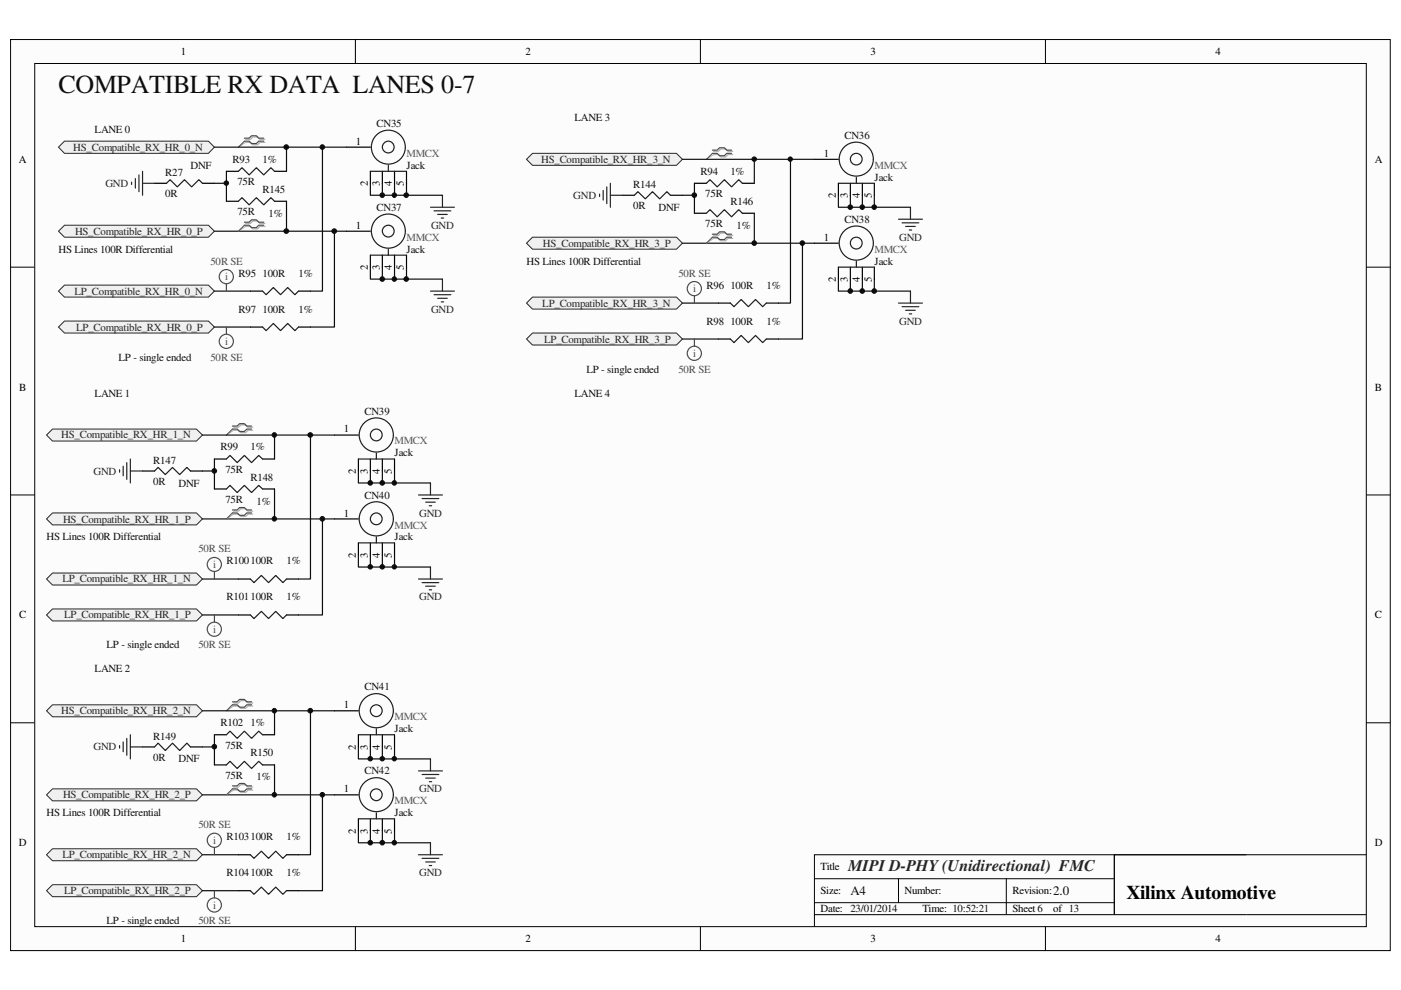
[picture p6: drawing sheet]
<svg xmlns="http://www.w3.org/2000/svg" width="297mm" height="210mm" viewBox="0 0 297 210" stroke-linecap="round" stroke-linejoin="round" font-family="sans-serif">
<path d="M2.3 8.4h292.5v193.1h-292.5z" fill="#fcfcfc"/>
<path d="M2.2 8.4h292.6v193.1h-292.6z" fill="none" stroke="#000" stroke-width=".21"/>
<path d="M7.4 13.5h282.3v183h-282.3z" fill="#fcfcfc"/>
<g fill="none" stroke="#000" stroke-width=".21">
<path d="M7.4 13.5h282.3v183h-282.3zM75.3 8.3v5.1M148.5 8.3v5.1M221.7 8.3v5.1M2.2 56.6h5.1M289.7 56.6h5.1M2.2 104.9h5.1M289.7 104.9h5.1M2.2 153.2h5.1M289.7 153.2h5.1M75.3 196.5v5.1M148.5 196.5v5.1"/>
<path d="M172.7 186.3h63.6M172.7 193.9h117M172.7 191.4h63.6M190.5 186.3v5.1M213.4 186.3v7.6M221.7 196.5v5.1M236.3 181.2v12.7v-12.7h53.4M264.2 181.2h-91.5v15.3"/>
</g>
<path d="M12.4 61.7l1.3-1.2h30.5l1.3 1.2-1.3 1.3h-30.5z" fill-rule="evenodd" fill="#f0f0f0"/>
<path d="M12.4 61.7l1.3-1.2h30.5l1.3 1.2-1.3 1.3h-30.5z" fill="none" stroke="#262626" stroke-width=".21"/>
<path d="M12.4 69.3l1.3-1.2h30.5l1.3 1.2-1.3 1.3h-30.5z" fill-rule="evenodd" fill="#f0f0f0"/>
<path d="M12.4 69.3l1.3-1.2h30.5l1.3 1.2-1.3 1.3h-30.5z" fill="none" stroke="#262626" stroke-width=".21"/>
<path d="M45.5 61.7h7.6M45.5 69.3h7.6" fill="none" stroke="#0e0e0e" stroke-width=".25"/>
<path d="M12.4 31.2l1.3-1.3h30.5l1.3 1.3-1.3 1.3h-30.5z" fill-rule="evenodd" fill="#f0f0f0"/>
<path d="M12.4 31.2l1.3-1.3h30.5l1.3 1.3-1.3 1.3h-30.5z" fill="none" stroke="#262626" stroke-width=".21"/>
<path d="M12.4 49l1.3-1.2h30.5l1.3 1.2-1.3 1.3h-30.5z" fill-rule="evenodd" fill="#f0f0f0"/>
<path d="M12.4 49l1.3-1.2h30.5l1.3 1.2-1.3 1.3h-30.5z" fill="none" stroke="#262626" stroke-width=".21"/>
<path d="M45.5 31.2h27.9M68.4 31.2v30.5h-2.6M78.5 38.9v2.5h15.3M81.1 38.9v2.5M83.6 38.9v2.5M86.2 38.9v2.5M45.5 49h27.9M70.9 49v20.3h-5.1M78.5 56.6v2.6h15.3M81.1 56.6v2.6M83.6 56.6v2.6M86.2 56.6v2.6" fill="none" stroke="#0e0e0e" stroke-width=".25"/>
<path d="M52.1 29.5h1l.5-.5h1l.5 .5h1.1M52.1 30.2h1l.5 .5h1l.5-.5h1.1M52.1 47.4h1l.5-.5h1l.5 .5h1.1M52.1 48h1l.5 .5h1l.5-.5h1.1" fill="none" stroke="#aeaeae" stroke-width=".25"/>
<path d="M52.1 30.2l-1.6 1M52.1 48l-1.6 1" fill="none" stroke="#aeaeae" stroke-width=".21"/>
<path d="M51.8 29.3h1l.5-.5h1.1l.5 .5h1M51.8 29.9h1l.5 .5h1.1l.5-.5h1M51.8 47.1h1l.5-.5h1.1l.5 .5h1M51.8 47.8h1l.5 .5h1.1l.5-.5h1" fill="none" stroke="#4c4c4c" stroke-width=".25"/>
<path d="M51.8 29.9l-1.3 1.3M51.8 47.8l-1.3 1.2" fill="none" stroke="#4c4c4c" stroke-width=".21"/>
<path d="M91.3 43.9h5M92 44.7h3.6M92.8 45.5h2M93.6 46.2h.5M93.8 41.4v2.5M93.8 59.2v2.5M91.3 61.7h5M92 62.5h3.6M92.8 63.2h2M93.6 64h.5" fill="none" stroke="#262626" stroke-width=".25"/>
<path d="M9.9 122.8l1.2-1.3h30.6l1.2 1.3-1.2 1.2h-30.6z" fill-rule="evenodd" fill="#f0f0f0"/>
<path d="M9.9 122.8l1.2-1.3h30.6l1.2 1.3-1.2 1.2h-30.6z" fill="none" stroke="#262626" stroke-width=".21"/>
<path d="M9.9 130.4l1.2-1.3h30.6l1.2 1.3-1.2 1.3h-30.6z" fill-rule="evenodd" fill="#f0f0f0"/>
<path d="M9.9 130.4l1.2-1.3h30.6l1.2 1.3-1.2 1.3h-30.6z" fill="none" stroke="#262626" stroke-width=".21"/>
<path d="M42.9 122.8h7.6M42.9 130.4h7.6" fill="none" stroke="#0e0e0e" stroke-width=".25"/>
<path d="M9.9 92.2l1.2-1.2h30.6l1.2 1.2-1.2 1.3h-30.6z" fill-rule="evenodd" fill="#f0f0f0"/>
<path d="M9.9 92.2l1.2-1.2h30.6l1.2 1.2-1.2 1.3h-30.6z" fill="none" stroke="#262626" stroke-width=".21"/>
<path d="M9.9 110l1.2-1.2h30.6l1.2 1.2-1.2 1.3h-30.6z" fill-rule="evenodd" fill="#f0f0f0"/>
<path d="M9.9 110l1.2-1.2h30.6l1.2 1.2-1.2 1.3h-30.6z" fill="none" stroke="#262626" stroke-width=".21"/>
<path d="M42.9 92.2h28M65.8 92.2v30.6h-2.5M76 99.9v2.5h15.3M78.5 99.9v2.5M81.1 99.9v2.5M83.6 99.9v2.5M42.9 110h28M68.4 110v20.4h-5.1M76 117.7v2.5h15.3M78.5 117.7v2.5M81.1 117.7v2.5M83.6 117.7v2.5" fill="none" stroke="#0e0e0e" stroke-width=".25"/>
<path d="M49.5 90.6h1l.6-.5h1l.5 .5h1M49.5 91.2h1l.6 .5h1l.5-.5h1M49.5 108.4h1l.6-.5h1l.5 .5h1M49.5 109h1l.6 .5h1l.5-.5h1" fill="none" stroke="#aeaeae" stroke-width=".25"/>
<path d="M49.5 91.2l-1.5 1M49.5 109l-1.5 1" fill="none" stroke="#aeaeae" stroke-width=".21"/>
<path d="M49.3 90.3h1l.5-.5h1l.5 .5h1M49.3 91h1l.5 .5h1l.5-.5h1M49.3 108.1h1l.5-.5h1l.5 .5h1M49.3 108.8h1l.5 .5h1l.5-.5h1" fill="none" stroke="#4c4c4c" stroke-width=".25"/>
<path d="M49.3 91l-1.3 1.2M49.3 108.8l-1.3 1.2" fill="none" stroke="#4c4c4c" stroke-width=".21"/>
<path d="M88.7 104.9h5.1M89.5 105.7h3.5M90.3 106.5h2M91 107.2h.5M91.3 102.4v2.5M88.7 122.8h5.1M89.5 123.5h3.5M90.3 124.3h2M91 125.1h.5M91.3 120.2v2.6" fill="none" stroke="#262626" stroke-width=".25"/>
<path d="M9.9 181.2l1.2-1.2h30.6l1.2 1.2-1.2 1.3h-30.6z" fill-rule="evenodd" fill="#f0f0f0"/>
<path d="M9.9 181.2l1.2-1.2h30.6l1.2 1.2-1.2 1.3h-30.6z" fill="none" stroke="#262626" stroke-width=".21"/>
<path d="M9.9 188.8l1.2-1.2h30.6l1.2 1.2-1.2 1.3h-30.6z" fill-rule="evenodd" fill="#f0f0f0"/>
<path d="M9.9 188.8l1.2-1.2h30.6l1.2 1.2-1.2 1.3h-30.6z" fill="none" stroke="#262626" stroke-width=".21"/>
<path d="M42.9 181.2h7.6M42.9 188.8h7.6" fill="none" stroke="#0e0e0e" stroke-width=".25"/>
<path d="M9.9 150.7l1.2-1.3h30.6l1.2 1.3-1.2 1.3h-30.6z" fill-rule="evenodd" fill="#f0f0f0"/>
<path d="M9.9 150.7l1.2-1.3h30.6l1.2 1.3-1.2 1.3h-30.6z" fill="none" stroke="#262626" stroke-width=".21"/>
<path d="M9.9 168.5l1.2-1.2h30.6l1.2 1.2-1.2 1.3h-30.6z" fill-rule="evenodd" fill="#f0f0f0"/>
<path d="M9.9 168.5l1.2-1.2h30.6l1.2 1.2-1.2 1.3h-30.6z" fill="none" stroke="#262626" stroke-width=".21"/>
<path d="M42.9 150.7h28M65.8 150.7v30.5h-2.5M76 158.4v2.5h15.3M78.5 158.4v2.5M81.1 158.4v2.5M83.6 158.4v2.5M42.9 168.5h28M68.4 168.5v20.3h-5.1M76 176.1v2.6h15.3M78.5 176.1v2.6M81.1 176.1v2.6M83.6 176.1v2.6" fill="none" stroke="#0e0e0e" stroke-width=".25"/>
<path d="M49.5 149.1h1l.6-.6h1l.5 .6h1M49.5 149.7h1l.6 .5h1l.5-.5h1M49.5 166.9h1l.6-.5h1l.5 .5h1M49.5 167.5h1l.6 .5h1l.5-.5h1" fill="none" stroke="#aeaeae" stroke-width=".25"/>
<path d="M49.5 149.7l-1.5 1M49.5 167.5l-1.5 1" fill="none" stroke="#aeaeae" stroke-width=".21"/>
<path d="M49.3 148.8h1l.5-.5h1l.5 .5h1M49.3 149.4h1l.5 .5h1l.5-.5h1M49.3 166.6h1l.5-.5h1l.5 .5h1M49.3 167.3h1l.5 .5h1l.5-.5h1" fill="none" stroke="#4c4c4c" stroke-width=".25"/>
<path d="M49.3 149.4l-1.3 1.3M49.3 167.3l-1.3 1.2" fill="none" stroke="#4c4c4c" stroke-width=".21"/>
<path d="M88.7 163.4h5.1M89.5 164.2h3.5M90.3 165h2M91 165.7h.5M91.3 160.9v2.5M91.3 178.7v2.5M88.7 181.2h5.1M89.5 182h3.5M90.3 182.8h2M91 183.5h.5" fill="none" stroke="#262626" stroke-width=".25"/>
<path d="M111.6 64.3l1.3-1.3h30.5l1.3 1.3-1.3 1.2h-30.5z" fill-rule="evenodd" fill="#f0f0f0"/>
<path d="M111.6 64.3l1.3-1.3h30.5l1.3 1.3-1.3 1.2h-30.5z" fill="none" stroke="#262626" stroke-width=".21"/>
<path d="M111.6 71.9l1.3-1.3h30.5l1.3 1.3-1.3 1.3h-30.5z" fill-rule="evenodd" fill="#f0f0f0"/>
<path d="M111.6 71.9l1.3-1.3h30.5l1.3 1.3-1.3 1.3h-30.5z" fill="none" stroke="#262626" stroke-width=".21"/>
<path d="M144.7 64.3h7.6M144.7 71.9h7.6" fill="none" stroke="#0e0e0e" stroke-width=".25"/>
<path d="M111.6 33.8l1.3-1.3h30.5l1.3 1.3-1.3 1.3h-30.5z" fill-rule="evenodd" fill="#f0f0f0"/>
<path d="M111.6 33.8l1.3-1.3h30.5l1.3 1.3-1.3 1.3h-30.5z" fill="none" stroke="#262626" stroke-width=".21"/>
<path d="M111.6 51.6l1.3-1.3h30.5l1.3 1.3-1.3 1.2h-30.5z" fill-rule="evenodd" fill="#f0f0f0"/>
<path d="M111.6 51.6l1.3-1.3h30.5l1.3 1.3-1.3 1.2h-30.5z" fill="none" stroke="#262626" stroke-width=".21"/>
<g fill="none" stroke="#0e0e0e" stroke-width=".25">
<path d="M45.5 38.9h2.5M48 36.3v6.4M60.7 31.2v5.1M144.7 33.8h28M147.2 38.9v6.3M159.9 33.8v5.1M167.6 33.8v30.5h-2.5M60.7 42.7v6.3M144.7 51.6h28M144.7 41.4h2.5M159.9 45.2v6.4M170.1 51.6v20.3h-5"/>
<path d="M177.8 41.4v2.5h15.2M177.8 59.2v2.5h15.2M180.3 41.4v2.5M180.3 59.2v2.5M182.8 41.4v2.5M182.8 59.2v2.5M185.4 41.4v2.5M185.4 59.2v2.5M42.9 99.9h2.6M45.5 97.3v6.4M58.2 92.2v5.1M58.2 103.7v6.3"/>
<path d="M42.9 158.4h2.6M45.5 155.8v6.4M58.2 150.7v5.1M58.2 162.2v6.3"/>
</g>
<path d="M151.3 32.1h1l.5-.5h1l.5 .5h1.1M151.3 32.8h1l.5 .5h1l.5-.5h1.1M151.3 49.9h1l.5-.5h1l.5 .5h1.1M151.3 50.5h1l.5 .6h1l.5-.6h1.1" fill="none" stroke="#aeaeae" stroke-width=".25"/>
<path d="M151.3 32.8l-1.5 1M151.3 50.5l-1.5 1.1" fill="none" stroke="#aeaeae" stroke-width=".21"/>
<g fill="none" stroke="#4c4c4c" stroke-width=".25">
<path d="M151 31.8h1.1l.5-.5h1l.5 .5h1M151 32.5h1.1l.5 .5h1l.5-.5h1M151 49.7h1.1l.5-.6h1l.5 .6h1M151 50.3h1.1l.5 .5h1l.5-.5h1M48 60.2v1.5M48 69.3v1.6M147.2 62.7v1.6M147.2 71.9v1.5M45.5 121.2v1.6M45.5 130.4v1.5M45.5 179.7v1.5M45.5 188.8v1.6"/>
<circle cx="48" cy="58.7" r="1.5"/>
<circle cx="48" cy="72.4" r="1.5"/>
<circle cx="147.2" cy="74.9" r="1.5"/>
<circle cx="147.2" cy="61.2" r="1.5"/>
<circle cx="45.5" cy="119.7" r="1.49"/>
<circle cx="45.4" cy="133.4" r="1.5"/>
<circle cx="45.4" cy="178.2" r="1.5"/>
<circle cx="45.4" cy="191.9" r="1.5"/>
</g>
<path d="M151 32.5l-1.2 1.3M151 50.3l-1.2 1.3" fill="none" stroke="#4c4c4c" stroke-width=".21"/>
<g fill="none" stroke="#262626" stroke-width=".25">
<path d="M27.9 38.6v.5M28.7 37.8v2.1M29.5 37.1v3.5M30.2 36.3v5.1M30.2 38.9h2.6M128.6 39.6v3.6M129.4 38.9v5M127.1 41.1v.6M127.9 40.4v2M129.4 41.4h2.5M190.5 46.5h5.1M191.3 47.2h3.5"/>
<path d="M192 48h2.1M192.8 48.8h.5M193 43.9v2.6M190.5 64.3h5.1M191.3 65h3.5M192 65.8h2.1M192.8 66.5h.5M193 61.7v2.6M25.4 99.6v.5M26.1 98.8v2.1M26.9 98.1v3.5M27.6 97.3v5.1"/>
<path d="M27.6 99.9h2.6M25.4 158.1v.5M26.1 157.3v2.1M26.9 156.5v3.6M27.6 155.8v5.1M27.6 158.4h2.6"/>
</g>
<g fill="none" stroke="#000" stroke-width=".25">
<path d="M32.8 38.9h2.5M42.9 38.9h2.6M48 36.3h2.5M58.2 36.3h2.5M73.4 31.2h5.1M78.5 36.3v2.6M81.1 36.3v2.6M83.6 36.3v2.6M86.2 36.3v2.6M147.2 38.9h2.6M157.4 38.9h2.5M172.7 33.8h5.1"/>
<path d="M177.8 38.9v2.5M180.3 38.9v2.5M182.8 38.9v2.5M185.4 38.9v2.5M48 42.7h2.5M58.2 42.7h2.5M73.4 49h5.1M78.5 54.1v2.5M81.1 54.1v2.5M83.6 54.1v2.5M86.2 54.1v2.5M131.9 41.4h2.6"/>
<path d="M142.2 41.4h2.5M147.2 45.2h2.6M157.4 45.2h2.5M172.7 51.6h5.1M177.8 56.6v2.6M180.3 56.6v2.6M182.8 56.6v2.6M185.4 56.6v2.6M53.1 61.7h2.6M53.1 69.3h2.6M63.3 61.7h2.5M63.3 69.3h2.5"/>
<path d="M152.3 71.9h2.6M152.3 64.3h2.6M162.5 71.9h2.6M162.5 64.3h2.6M30.2 99.9h2.6M40.4 99.9h2.5M45.5 97.3h2.5M55.7 97.3h2.5M70.9 92.2h5.1M76 97.3v2.6M78.5 97.3v2.6M81.1 97.3v2.6"/>
<path d="M83.6 97.3v2.6M45.5 103.7h2.5M55.7 103.7h2.5M70.9 110h5.1M76 115.1v2.6M78.5 115.1v2.6M81.1 115.1v2.6M83.6 115.1v2.6M50.5 122.8h2.6M50.5 130.4h2.6M60.7 122.8h2.6M60.7 130.4h2.6"/>
<path d="M30.2 158.4h2.6M40.4 158.4h2.5M45.5 155.8h2.5M55.7 155.8h2.5M70.9 150.7h5.1M76 155.8v2.6M78.5 155.8v2.6M81.1 155.8v2.6M83.6 155.8v2.6M45.5 162.2h2.5M55.7 162.2h2.5M70.9 168.5h5.1"/>
<path d="M76 173.6v2.5M78.5 173.6v2.5M81.1 173.6v2.5M83.6 173.6v2.5M50.5 181.2h2.6M50.5 188.8h2.6M60.7 181.2h2.6M60.7 188.8h2.6"/>
</g>
<g fill="none" stroke="#1c1c1c" stroke-width=".25">
<path d="M35.3 38.9l.8-.8 1.5 1.5 1.5-1.5 1.5 1.5 1.6-1.5 .7 .8M50.5 36.3l.8-.7 1.5 1.5 1.6-1.5 1.5 1.5 1.5-1.5 .8 .7M78.5 36.3h7.7M82.3 35.1v1.2M85.9 31.2a3.6 3.6 0 0 0-5.1-3.2 3.6 3.6 0 0 0-.7 6 3.6 3.6 0 0 0 5.7-2l.1-.7M149.8 38.9l.7-.8 1.6 1.5 1.5-1.5 1.5 1.5 1.5-1.5 .8 .8M177.8 38.9h7.6M181.6 37.6v1.3M185.2 33.8a3.6 3.6 0 0 0-5.2-3.3 3.6 3.6 0 0 0-.7 6.1 3.6 3.6 0 0 0 5.8-2.1l.1-.7M50.5 42.7l.8-.8 1.5 1.5 1.6-1.5 1.5 1.5 1.5-1.5 .8 .8M78.5 54.1h7.7M82.3 52.8v1.3"/>
<path d="M85.9 49a3.6 3.6 0 0 0-5.2-3.2 3.6 3.6 0 0 0-.6 6.1 3.6 3.6 0 0 0 5.7-2.1l.1-.7M134.5 41.4l.8-.8 1.5 1.6 1.5-1.6 1.6 1.6 1.5-1.6 .8 .8M149.8 45.2l.7-.8 1.6 1.6 1.5-1.6 1.5 1.6 1.5-1.6 .8 .8M177.8 56.6h7.6M181.6 55.4v1.2M185.2 51.6a3.6 3.6 0 0 0-5.2-3.3 3.6 3.6 0 0 0-.7 6.1 3.6 3.6 0 0 0 5.8-2l.1-.8M55.7 61.7l.7 .8 1.6-1.5 1.5 1.5 1.5-1.5 1.5 1.5 .8-.8M55.7 69.3l.7 .8 1.6-1.5 1.5 1.5 1.5-1.5 1.5 1.5 .8-.8M154.9 71.9l.7 .7 1.5-1.5 1.6 1.5 1.5-1.5 1.5 1.5 .8-.7M154.9 64.3l.7 .7 1.5-1.5 1.6 1.5 1.5-1.5 1.5 1.5 .8-.7M32.8 99.9l.7-.8 1.5 1.5 1.6-1.5 1.5 1.5 1.5-1.5 .8 .8M48 97.3l.8-.7 1.5 1.5 1.5-1.5 1.5 1.5 1.6-1.5 .8 .7"/>
<path d="M76 97.3h7.6M79.8 96.1v1.2M83.4 92.2a3.6 3.6 0 0 0-5.2-3.2 3.6 3.6 0 0 0-.7 6.1 3.6 3.6 0 0 0 5.8-2.1l.1-.7M48 103.7l.8-.8 1.5 1.5 1.5-1.5 1.5 1.5 1.6-1.5 .8 .8M76 115.1h7.6M79.8 113.8v1.3M83.4 110a3.6 3.6 0 0 0-5.2-3.2 3.6 3.6 0 0 0-.7 6.1 3.6 3.6 0 0 0 5.8-2.1l.1-.7M53.1 122.8l.7 .7 1.6-1.5 1.5 1.5 1.6-1.5 1.5 1.5 .7-.7M53.1 130.4l.7 .7 1.6-1.5 1.5 1.5 1.6-1.5 1.5 1.5 .7-.7M32.8 158.4l.7-.8 1.5 1.5 1.6-1.5 1.5 1.5 1.5-1.5 .8 .8M48 155.8l.8-.8 1.5 1.5 1.5-1.5 1.5 1.5 1.6-1.5 .8 .8M76 155.8h7.6"/>
<path d="M79.8 154.5v1.3M83.4 150.7a3.6 3.6 0 0 0-5.2-3.2 3.6 3.6 0 0 0-.7 6.1 3.6 3.6 0 0 0 5.8-2.1l.1-.7M48 162.2l.8-.8 1.5 1.5 1.5-1.5 1.5 1.5 1.6-1.5 .8 .8M76 173.6h7.6M79.8 172.3v1.3M83.4 168.5a3.6 3.6 0 0 0-5.2-3.2 3.6 3.6 0 0 0-.7 6.1 3.6 3.6 0 0 0 5.8-2.1l.1-.7M53.1 181.2l.7 .8 1.6-1.5 1.5 1.5 1.6-1.5 1.5 1.5 .7-.8M53.1 188.8l.7 .8 1.6-1.5 1.5 1.5 1.6-1.5 1.5 1.5 .7-.8"/>
<circle cx="82.3" cy="31.2" r="1.24"/>
<circle cx="181.6" cy="33.7" r="1.24"/>
<circle cx="82.3" cy="49" r="1.24"/>
<circle cx="181.5" cy="51.5" r="1.25"/>
<circle cx="79.8" cy="92.2" r="1.24"/>
<circle cx="79.8" cy="110" r="1.24"/>
<circle cx="79.8" cy="150.7" r="1.24"/>
<circle cx="79.8" cy="168.5" r="1.24"/>
</g>
<circle cx="45.4" cy="158.3" r=".49" fill="#0e0e0e"/>
<circle cx="45.4" cy="158.3" r=".49" fill="none" stroke="#0e0e0e" stroke-width=".21"/>
<circle cx="45.4" cy="99.8" r=".49" fill="#0e0e0e"/>
<circle cx="45.4" cy="99.8" r=".49" fill="none" stroke="#0e0e0e" stroke-width=".21"/>
<circle cx="48" cy="38.8" r=".48" fill="#0e0e0e"/>
<circle cx="48" cy="38.8" r=".48" fill="none" stroke="#0e0e0e" stroke-width=".21"/>
<circle cx="58.2" cy="168.5" r=".47" fill="#0e0e0e"/>
<circle cx="58.2" cy="168.5" r=".47" fill="none" stroke="#0e0e0e" stroke-width=".21"/>
<circle cx="58.2" cy="150.7" r=".48" fill="#0e0e0e"/>
<circle cx="58.2" cy="150.7" r=".48" fill="none" stroke="#0e0e0e" stroke-width=".21"/>
<circle cx="58.2" cy="110" r=".48" fill="#0e0e0e"/>
<circle cx="58.2" cy="110" r=".48" fill="none" stroke="#0e0e0e" stroke-width=".21"/>
<circle cx="58.2" cy="92.2" r=".48" fill="#0e0e0e"/>
<circle cx="58.2" cy="92.2" r=".48" fill="none" stroke="#0e0e0e" stroke-width=".21"/>
<circle cx="60.7" cy="49" r=".5" fill="#0e0e0e"/>
<circle cx="60.7" cy="49" r=".5" fill="none" stroke="#0e0e0e" stroke-width=".21"/>
<circle cx="60.7" cy="31.2" r=".5" fill="#0e0e0e"/>
<circle cx="60.7" cy="31.2" r=".5" fill="none" stroke="#0e0e0e" stroke-width=".21"/>
<circle cx="65.8" cy="150.7" r=".49" fill="#0e0e0e"/>
<circle cx="65.8" cy="150.7" r=".49" fill="none" stroke="#0e0e0e" stroke-width=".21"/>
<circle cx="65.8" cy="92.2" r=".49" fill="#0e0e0e"/>
<circle cx="65.8" cy="92.2" r=".49" fill="none" stroke="#0e0e0e" stroke-width=".21"/>
<circle cx="68.3" cy="168.5" r=".49" fill="#0e0e0e"/>
<circle cx="68.3" cy="168.5" r=".49" fill="none" stroke="#0e0e0e" stroke-width=".21"/>
<circle cx="68.3" cy="110" r=".49" fill="#0e0e0e"/>
<circle cx="68.3" cy="110" r=".49" fill="none" stroke="#0e0e0e" stroke-width=".21"/>
<circle cx="68.3" cy="31.2" r=".49" fill="#0e0e0e"/>
<circle cx="68.3" cy="31.2" r=".49" fill="none" stroke="#0e0e0e" stroke-width=".21"/>
<circle cx="70.9" cy="49" r=".49" fill="#0e0e0e"/>
<circle cx="70.9" cy="49" r=".49" fill="none" stroke="#0e0e0e" stroke-width=".21"/>
<circle cx="78.5" cy="178.7" r=".49" fill="#0e0e0e"/>
<circle cx="78.5" cy="178.7" r=".49" fill="none" stroke="#0e0e0e" stroke-width=".21"/>
<circle cx="78.5" cy="160.9" r=".48" fill="#0e0e0e"/>
<circle cx="78.5" cy="160.9" r=".48" fill="none" stroke="#0e0e0e" stroke-width=".21"/>
<circle cx="78.5" cy="120.2" r=".48" fill="#0e0e0e"/>
<circle cx="78.5" cy="120.2" r=".48" fill="none" stroke="#0e0e0e" stroke-width=".21"/>
<circle cx="78.5" cy="102.4" r=".49" fill="#0e0e0e"/>
<circle cx="78.5" cy="102.4" r=".49" fill="none" stroke="#0e0e0e" stroke-width=".21"/>
<circle cx="81" cy="178.7" r=".49" fill="#0e0e0e"/>
<circle cx="81" cy="178.7" r=".49" fill="none" stroke="#0e0e0e" stroke-width=".21"/>
<circle cx="81.1" cy="160.9" r=".48" fill="#0e0e0e"/>
<circle cx="81.1" cy="160.9" r=".48" fill="none" stroke="#0e0e0e" stroke-width=".21"/>
<circle cx="81.1" cy="120.2" r=".48" fill="#0e0e0e"/>
<circle cx="81.1" cy="120.2" r=".48" fill="none" stroke="#0e0e0e" stroke-width=".21"/>
<circle cx="81" cy="102.4" r=".49" fill="#0e0e0e"/>
<circle cx="81" cy="102.4" r=".49" fill="none" stroke="#0e0e0e" stroke-width=".21"/>
<circle cx="81" cy="59.2" r=".49" fill="#0e0e0e"/>
<circle cx="81" cy="59.2" r=".49" fill="none" stroke="#0e0e0e" stroke-width=".21"/>
<circle cx="81" cy="41.4" r=".48" fill="#0e0e0e"/>
<circle cx="81" cy="41.4" r=".48" fill="none" stroke="#0e0e0e" stroke-width=".21"/>
<circle cx="83.6" cy="178.7" r=".48" fill="#0e0e0e"/>
<circle cx="83.6" cy="178.7" r=".48" fill="none" stroke="#0e0e0e" stroke-width=".21"/>
<circle cx="83.6" cy="160.9" r=".46" fill="#0e0e0e"/>
<circle cx="83.6" cy="160.9" r=".46" fill="none" stroke="#0e0e0e" stroke-width=".21"/>
<circle cx="83.6" cy="120.2" r=".46" fill="#0e0e0e"/>
<circle cx="83.6" cy="120.2" r=".46" fill="none" stroke="#0e0e0e" stroke-width=".21"/>
<circle cx="83.6" cy="102.4" r=".48" fill="#0e0e0e"/>
<circle cx="83.6" cy="102.4" r=".48" fill="none" stroke="#0e0e0e" stroke-width=".21"/>
<circle cx="83.6" cy="59.2" r=".48" fill="#0e0e0e"/>
<circle cx="83.6" cy="59.2" r=".48" fill="none" stroke="#0e0e0e" stroke-width=".21"/>
<circle cx="83.6" cy="41.4" r=".47" fill="#0e0e0e"/>
<circle cx="83.6" cy="41.4" r=".47" fill="none" stroke="#0e0e0e" stroke-width=".21"/>
<circle cx="86.1" cy="59.2" r=".49" fill="#0e0e0e"/>
<circle cx="86.1" cy="59.2" r=".49" fill="none" stroke="#0e0e0e" stroke-width=".21"/>
<circle cx="86.1" cy="41.4" r=".48" fill="#0e0e0e"/>
<circle cx="86.1" cy="41.4" r=".48" fill="none" stroke="#0e0e0e" stroke-width=".21"/>
<circle cx="147.2" cy="41.4" r=".49" fill="#0e0e0e"/>
<circle cx="147.2" cy="41.4" r=".49" fill="none" stroke="#0e0e0e" stroke-width=".21"/>
<circle cx="159.9" cy="51.5" r=".49" fill="#0e0e0e"/>
<circle cx="159.9" cy="51.5" r=".49" fill="none" stroke="#0e0e0e" stroke-width=".21"/>
<circle cx="159.9" cy="33.7" r=".48" fill="#0e0e0e"/>
<circle cx="159.9" cy="33.7" r=".48" fill="none" stroke="#0e0e0e" stroke-width=".21"/>
<circle cx="167.6" cy="33.7" r=".46" fill="#0e0e0e"/>
<circle cx="167.6" cy="33.7" r=".46" fill="none" stroke="#0e0e0e" stroke-width=".21"/>
<circle cx="170.1" cy="51.5" r=".49" fill="#0e0e0e"/>
<circle cx="170.1" cy="51.5" r=".49" fill="none" stroke="#0e0e0e" stroke-width=".21"/>
<circle cx="180.3" cy="61.7" r=".49" fill="#0e0e0e"/>
<circle cx="180.3" cy="61.7" r=".49" fill="none" stroke="#0e0e0e" stroke-width=".21"/>
<circle cx="180.3" cy="43.9" r=".48" fill="#0e0e0e"/>
<circle cx="180.3" cy="43.9" r=".48" fill="none" stroke="#0e0e0e" stroke-width=".21"/>
<circle cx="182.8" cy="61.7" r=".49" fill="#0e0e0e"/>
<circle cx="182.8" cy="61.7" r=".49" fill="none" stroke="#0e0e0e" stroke-width=".21"/>
<circle cx="182.8" cy="43.9" r=".48" fill="#0e0e0e"/>
<circle cx="182.8" cy="43.9" r=".48" fill="none" stroke="#0e0e0e" stroke-width=".21"/>
<circle cx="185.4" cy="61.7" r=".49" fill="#0e0e0e"/>
<circle cx="185.4" cy="61.7" r=".49" fill="none" stroke="#0e0e0e" stroke-width=".21"/>
<circle cx="185.4" cy="43.9" r=".48" fill="#0e0e0e"/>
<circle cx="185.4" cy="43.9" r=".48" fill="none" stroke="#0e0e0e" stroke-width=".21"/>
<text font-size="5.5" fill="#0e0e0e" x="12.4" y="19.8">COMPATIBLE RX DATA LANES 0-7</text>
<text font-size="4.1" x="238.8" y="190.5">Xilinx Automotive</text>
<text font-size="3.4" fill="#262626" x="179.8" y="184.6">MIPI D-PHY (Unidirectional) FMC</text>
<g font-size="2.8" fill="#0e0e0e">
<text x="180.3" y="189.8">A4</text>
<text x="223.3" y="189.8">2.0</text>
</g>
<g font-size="2.3">
<text x="38.3" y="11.6">1</text>
<text x="111.4" y="11.6">2</text>
<text x="184.6" y="11.6">3</text>
<text x="257.7" y="11.6">4</text>
<text x="4" y="34.5">A</text>
<text x="75.4" y="30.7">1</text>
<text x="174.7" y="33.2">1</text>
<text x="291.5" y="34.5">A</text>
<text x="78" y="39.5" transform="rotate(-90 78 39.5)">2</text>
<text x="80.6" y="39.5" transform="rotate(-90 80.6 39.5)">3</text>
<text x="83.1" y="39.5" transform="rotate(-90 83.1 39.5)">4</text>
<text x="85.6" y="39.5" transform="rotate(-90 85.6 39.5)">5</text>
<text x="177.2" y="42" transform="rotate(-90 177.2 42)">2</text>
<text x="179.8" y="42" transform="rotate(-90 179.8 42)">3</text>
<text x="182.3" y="42" transform="rotate(-90 182.3 42)">4</text>
<text x="184.9" y="42" transform="rotate(-90 184.9 42)">5</text>
<text x="75.4" y="48.5">1</text>
<text x="174.7" y="51">1</text>
<text x="78" y="57.3" transform="rotate(-90 78 57.3)">2</text>
<text x="80.6" y="57.3" transform="rotate(-90 80.6 57.3)">3</text>
<text x="83.1" y="57.3" transform="rotate(-90 83.1 57.3)">4</text>
<text x="85.6" y="57.3" transform="rotate(-90 85.6 57.3)">5</text>
<text x="177.2" y="59.9" transform="rotate(-90 177.2 59.9)">2</text>
<text x="179.8" y="59.9" transform="rotate(-90 179.8 59.9)">3</text>
<text x="182.3" y="59.9" transform="rotate(-90 182.3 59.9)">4</text>
<text x="184.9" y="59.9" transform="rotate(-90 184.9 59.9)">5</text>
<text x="4.1" y="82.8">B</text>
<text x="291.5" y="82.8">B</text>
<text x="72.9" y="91.7">1</text>
<text x="75.5" y="100.5" transform="rotate(-90 75.5 100.5)">2</text>
<text x="78" y="100.5" transform="rotate(-90 78 100.5)">3</text>
<text x="80.6" y="100.5" transform="rotate(-90 80.6 100.5)">4</text>
<text x="83.1" y="100.5" transform="rotate(-90 83.1 100.5)">5</text>
<text x="72.9" y="109.5">1</text>
<text x="75.5" y="118.3" transform="rotate(-90 75.5 118.3)">2</text>
<text x="78" y="118.3" transform="rotate(-90 78 118.3)">3</text>
<text x="80.6" y="118.3" transform="rotate(-90 80.6 118.3)">4</text>
<text x="83.1" y="118.3" transform="rotate(-90 83.1 118.3)">5</text>
<text x="4.1" y="131.1">C</text>
<text x="291.5" y="131.1">C</text>
<text x="72.9" y="150.2">1</text>
<text x="75.5" y="159" transform="rotate(-90 75.5 159)">2</text>
<text x="78" y="159" transform="rotate(-90 78 159)">3</text>
<text x="80.6" y="159" transform="rotate(-90 80.6 159)">4</text>
<text x="83.1" y="159" transform="rotate(-90 83.1 159)">5</text>
<text x="72.9" y="168">1</text>
<text x="4" y="179.4">D</text>
<text x="75.5" y="176.8" transform="rotate(-90 75.5 176.8)">2</text>
<text x="78" y="176.8" transform="rotate(-90 78 176.8)">3</text>
<text x="80.6" y="176.8" transform="rotate(-90 80.6 176.8)">4</text>
<text x="83.1" y="176.8" transform="rotate(-90 83.1 176.8)">5</text>
<text x="291.5" y="179.4">D</text>
<text x="173.9" y="184.5">Title</text>
<text x="173.9" y="189.6">Size:</text>
<text x="191.8" y="189.6">Number:</text>
<text x="214.7" y="189.6">Revision:</text>
<text x="173.9" y="193.4">Date: 23/01/2014</text>
<text x="195.6" y="193.4">Time: 10:52:21</text>
<text x="214.7" y="193.4">Sheet 6</text>
<text x="223.3" y="193.4">of 13</text>
<text x="38.3" y="199.8">1</text>
<text x="111.4" y="199.8">2</text>
<text x="184.6" y="199.8">3</text>
<text x="257.7" y="199.8">4</text>
</g>
<g font-size="2.3" fill="#0e0e0e">
<text x="20.1" y="28.2">LANE 0</text>
<text x="79.8" y="26.9">CN35</text>
<text x="121.8" y="25.6">LANE 3</text>
<text x="179.1" y="29.4">CN36</text>
<text x="40.4" y="35.8">DNF</text>
<text x="49.3" y="34.5">R93</text>
<text x="55.7" y="34.5">1%</text>
<text x="86.2" y="35.8">Jack</text>
<text x="35" y="41.9">0R</text>
<text x="35" y="37.3">R27</text>
<text x="50.3" y="39.3">75R</text>
<text x="55.7" y="40.9">R145</text>
<text x="134.3" y="39.8">R144</text>
<text x="148.5" y="37">R94</text>
<text x="149.5" y="41.9">75R</text>
<text x="154.9" y="37">1%</text>
<text x="185.4" y="38.3">Jack</text>
<text x="50.3" y="45.7">75R</text>
<text x="56.9" y="45.9">1%</text>
<text x="79.8" y="44.7">CN37</text>
<text x="134.3" y="44.4">0R</text>
<text x="139.6" y="44.7">DNF</text>
<text x="154.9" y="43.4">R146</text>
<text x="179.1" y="47.2">CN38</text>
<text x="12.4" y="53.6">HS Lines 100R Differential</text>
<text x="86.2" y="53.6">Jack</text>
<text x="149.5" y="48.2">75R</text>
<text x="156.2" y="48.5">1%</text>
<text x="50.6" y="58.7">R95</text>
<text x="55.7" y="58.7">100R</text>
<text x="63.3" y="58.7">1%</text>
<text x="111.6" y="56.1">HS Lines 100R Differential</text>
<text x="185.4" y="56.1">Jack</text>
<text x="149.8" y="61.2">R96</text>
<text x="154.9" y="61.2">100R</text>
<text x="162.5" y="61.2">1%</text>
<text x="50.6" y="66.3">R97</text>
<text x="55.7" y="66.3">100R</text>
<text x="63.3" y="66.3">1%</text>
<text x="149.8" y="68.8">R98</text>
<text x="154.9" y="68.8">100R</text>
<text x="162.5" y="68.8">1%</text>
<text x="25.1" y="76.5">LP - single ended</text>
<text x="124.4" y="79">LP - single ended</text>
<text x="20.1" y="84.1">LANE 1</text>
<text x="77.3" y="87.9">CN39</text>
<text x="121.8" y="84.1">LANE 4</text>
<text x="46.8" y="95.5">R99</text>
<text x="53.1" y="95.5">1%</text>
<text x="32.5" y="98.3">R147</text>
<text x="47.8" y="100.4">75R</text>
<text x="53.1" y="101.9">R148</text>
<text x="83.6" y="96.8">Jack</text>
<text x="32.5" y="102.9">0R</text>
<text x="37.8" y="103.2">DNF</text>
<text x="47.8" y="106.7">75R</text>
<text x="54.4" y="107">1%</text>
<text x="77.3" y="105.7">CN40</text>
<text x="9.9" y="114.6">HS Lines 100R Differential</text>
<text x="48" y="119.7">R100100R</text>
<text x="60.7" y="119.7">1%</text>
<text x="83.6" y="114.6">Jack</text>
<text x="48" y="127.3">R101100R</text>
<text x="60.7" y="127.3">1%</text>
<text x="22.6" y="137.5">LP - single ended</text>
<text x="20.1" y="142.6">LANE 2</text>
<text x="77.3" y="146.4">CN41</text>
<text x="46.8" y="154">R102</text>
<text x="53.1" y="154">1%</text>
<text x="83.6" y="155.3">Jack</text>
<text x="32.5" y="161.4">0R</text>
<text x="32.5" y="156.8">R149</text>
<text x="37.8" y="161.6">DNF</text>
<text x="47.8" y="158.8">75R</text>
<text x="53.1" y="160.4">R150</text>
<text x="47.8" y="165.2">75R</text>
<text x="54.4" y="165.4">1%</text>
<text x="77.3" y="164.2">CN42</text>
<text x="9.9" y="173.1">HS Lines 100R Differential</text>
<text x="83.6" y="173.1">Jack</text>
<text x="48" y="178.1">R103100R</text>
<text x="60.7" y="178.1">1%</text>
<text x="48" y="185.8">R104100R</text>
<text x="60.7" y="185.8">1%</text>
<text x="22.6" y="196">LP - single ended</text>
</g>
<g font-size="2.3" fill="#262626">
<text x="15.5" y="32">HS_Compatible_RX_HR_0_N</text>
<text x="114.7" y="34.5">HS_Compatible_RX_HR_3_N</text>
<text x="22.3" y="39.6">GND</text>
<text x="121.5" y="42.1">GND</text>
<text x="15.9" y="49.7">HS_Compatible_RX_HR_0_P</text>
<text x="91.4" y="48.5">GND</text>
<text x="115.1" y="52.3">HS_Compatible_RX_HR_3_P</text>
<text x="190.6" y="51">GND</text>
<text x="15.8" y="62.5">LP_Compatible_RX_HR_0_N</text>
<text x="115" y="65">LP_Compatible_RX_HR_3_N</text>
<text x="16.2" y="70.1">LP_Compatible_RX_HR_0_P</text>
<text x="91.4" y="66.3">GND</text>
<text x="190.6" y="68.8">GND</text>
<text x="115.4" y="72.6">LP_Compatible_RX_HR_3_P</text>
<text x="13" y="93">HS_Compatible_RX_HR_1_N</text>
<text x="19.8" y="100.6">GND</text>
<text x="13.4" y="110.8">HS_Compatible_RX_HR_1_P</text>
<text x="88.9" y="109.5">GND</text>
<text x="13.2" y="123.5">LP_Compatible_RX_HR_1_N</text>
<text x="13.6" y="131.1">LP_Compatible_RX_HR_1_P</text>
<text x="88.9" y="127.3">GND</text>
<text x="13" y="151.5">HS_Compatible_RX_HR_2_N</text>
<text x="19.8" y="159.1">GND</text>
<text x="88.9" y="168">GND</text>
<text x="13.4" y="169.2">HS_Compatible_RX_HR_2_P</text>
<text x="13.2" y="182">LP_Compatible_RX_HR_2_N</text>
<text x="88.9" y="185.8">GND</text>
<text x="13.6" y="189.6">LP_Compatible_RX_HR_2_P</text>
</g>
<g font-size="2.3" fill="#5a5a5a">
<text x="86.2" y="33.2">MMCX</text>
<text x="185.4" y="35.8">MMCX</text>
<text x="86.2" y="51">MMCX</text>
<text x="185.4" y="53.6">MMCX</text>
<text x="83.6" y="94.2">MMCX</text>
<text x="83.6" y="112.1">MMCX</text>
<text x="83.6" y="152.7">MMCX</text>
<text x="83.6" y="170.5">MMCX</text>
</g>
<g font-size="2.3" fill="#4c4c4c">
<text x="44.6" y="56.1">50R SE</text>
<text x="47.7" y="59.4">i</text>
<text x="143.8" y="58.7">50R SE</text>
<text x="147" y="62">i</text>
<text x="44.6" y="76.5">50R SE</text>
<text x="47.7" y="73.2">i</text>
<text x="147" y="75.7">i</text>
<text x="143.8" y="79">50R SE</text>
<text x="42.1" y="117.1">50R SE</text>
<text x="45.2" y="120.4">i</text>
<text x="42.1" y="137.5">50R SE</text>
<text x="45.2" y="134.2">i</text>
<text x="42.1" y="175.6">50R SE</text>
<text x="45.2" y="178.9">i</text>
<text x="42.1" y="196">50R SE</text>
<text x="45.2" y="192.7">i</text>
</g>
</svg>
